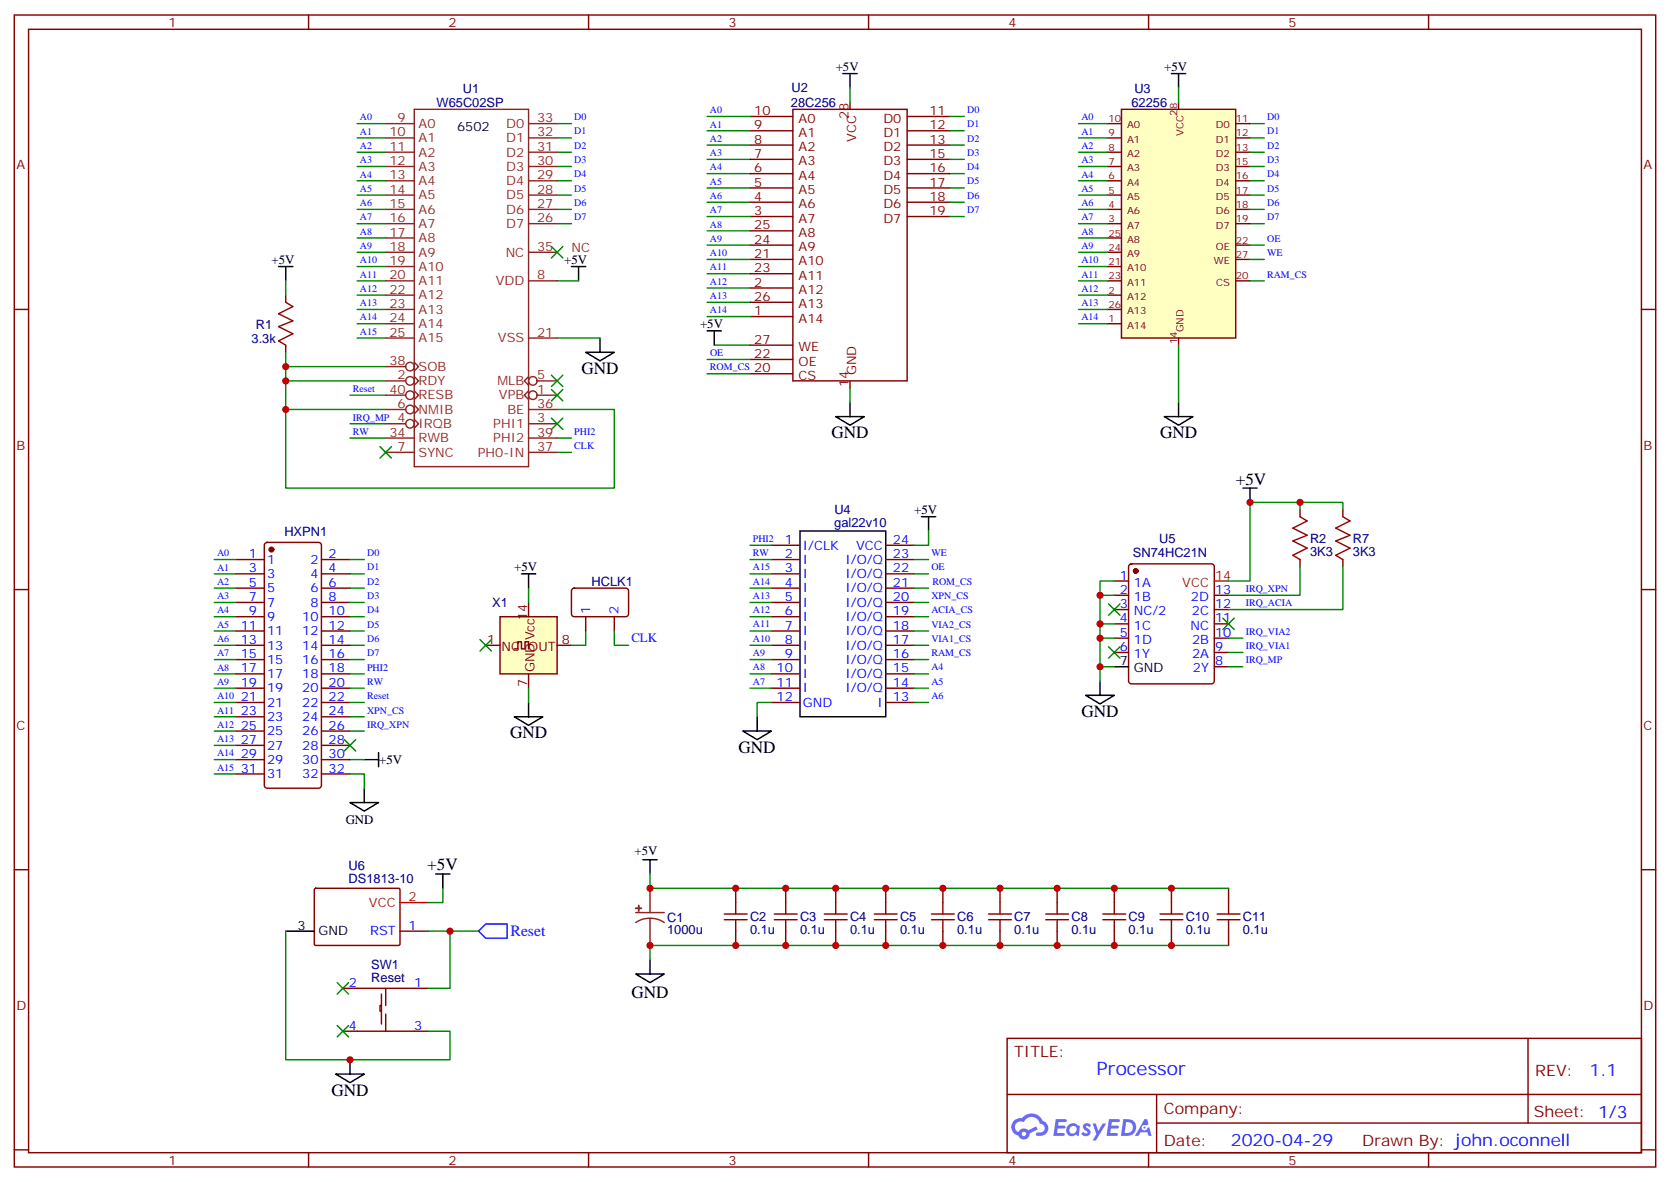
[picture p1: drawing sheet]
<svg xmlns="http://www.w3.org/2000/svg" width="412mm" height="292mm" viewBox="0 0 412 292" stroke-linecap="round" stroke-linejoin="round" font-family="sans-serif">
<g fill="none" stroke="#870000" stroke-width=".35">
<path d="M3.5 3.7h405.4v284.3h-405.4zM7.1 7.2h398.2v277.3h-398.2zM76.2 3.7v3.5M145.3 3.7v3.5M214.5 3.7v3.5M283.6 3.7v3.5M352.8 3.7v3.5M3.5 76.4h3.6M405.3 76.4h3.6M3.5 145.5h3.6M405.3 145.5h3.6M3.5 214.7h3.6"/>
<path d="M405.3 214.7h3.6M248.7 256.3h156.6v28.2h-156.6zM377.3 256.3v20.9M248.7 270.1h156.5M285.6 277.2h119.6M285.6 270.1v14.2M3.5 283.8h3.6M76.2 284.5v3.5M145.3 284.5v3.5M214.5 284.5v3.5M283.6 284.5v3.5M352.8 284.5v3.5"/>
<path d="M405.3 283.8h3.6"/>
</g>
<g fill="#5487ff">
<path d="M267.7 277.5a1.22 1.22 0 0 1 1.7 .2l-.4 .6a.47 .47 0 0 0-.3-.4 .47 .47 0 0 0-.5 .2v.1a1.3 1.3 0 0 1 1 1.7 1.39 1.39 0 0 1-2.2 0l.5-.6 .7 .5a.29 .29 0 0 0 .3-.3 .29 .29 0 0 0-.2-.3 1.04 1.04 0 0 1-.6-1.7z"/>
<path d="M260.7 276.2h2.4a.37 .37 0 0 1 .3 .4 .37 .37 0 0 1-.3 .4h-1.7l-.1 .8h1.5l.3 .4-.3 .4h-1.6l-.2 1.1 1.6-.1a.36 .36 0 0 1 .3 .4 .36 .36 0 0 1-.3 .4h-2.5z"/>
<path d="M273.8 276.2h2.4a.37 .37 0 0 1 .4 .4 .37 .37 0 0 1-.4 .4h-1.6l-.2 .8h1.6l.3 .4-.4 .4-1.6-.1-.1 1.1h1.5a.36 .36 0 0 1 .4 .4 .36 .36 0 0 1-.4 .4h-2.4z"/>
<path d="M282.6 276.2h.7l.3 1.3-.6 .3a.69 .69 0 0 0-1 .3 .69 .69 0 0 0 .4 .9 .69 .69 0 0 0 .9-.6l.5-.2 .6 2.2h-.8l-.2-.9h-1.8l-.5 .9h-.8z"/>
<path d="M269.8 277.3h.8l.6 1.8 1.1-1.8h.9l-2.6 4.2h-.8l.9-1.5z"/>
<path d="M277.4 276.2l-.6 4.2h1.3a2.11 2.11 0 0 0 2.5-2.1 2.11 2.11 0 0 0-2.5-2.1zM278.1 277a1.39 1.39 0 0 1 1.7 1.4 1.39 1.39 0 0 1-1.8 1.2h-.3z"/>
<path d="M263.7 277.8a1.47 1.47 0 0 0-.1 2.1 1.47 1.47 0 0 0 2.1 .1l.7 .4 .3-2.3-.2-.3h-.4a1.49 1.49 0 0 0-2.4 0zM264.4 278.2a.92 .92 0 0 1 1.5 .5 .92 .92 0 0 1-1.3 1.1 .9 .9 0 0 1-.2-1.6z"/>
<path d="M250.4 276.6a2.18 2.18 0 0 0 1.1 3.7 1.44 1.44 0 0 0 1.6 .9 1.44 1.44 0 0 0 1.2-1.4l2-1.1-.5-.7-1.9 1a1.47 1.47 0 0 0-2.4 .4 1.39 1.39 0 0 1-.7-1.9 1.39 1.39 0 0 1 2-.5 2.12 2.12 0 0 1 2.2-1.3 2.12 2.12 0 0 1 1.9 1.7 1.07 1.07 0 0 1 1.1 1 1.07 1.07 0 0 1-1 1.1h-.7a.43 .43 0 0 0-.5 .4 .43 .43 0 0 0 .4 .5 1.98 1.98 0 0 0 2.5-1.2 1.98 1.98 0 0 0-1.2-2.6 2.98 2.98 0 0 0-5.1-.6l-1.1 .1zM252.3 279.9a.55 .55 0 0 1 1.1 0 .55 .55 0 0 1-1.1 0z"/>
<circle cx="282.6" cy="278.3" r=".26"/>
</g>
<g fill="none" stroke="#a10000" stroke-width=".35">
<path d="M321 127.5l1.8 1.1-3.5 1.8 3.5 1.7-3.5 1.4 3.5 1.8-3.5 1.8 1.7 1M178.9 227h5.6M178.9 225.6h5.6M181.7 222.8v2.8M181.7 227v2.8M191.2 227h5.6M191.2 225.6h5.6M194 222.8v2.8M194 227v2.8M203.6 227h5.6M203.6 225.6h5.6M206.4 222.8v2.8"/>
<path d="M206.4 227v2.8M215.9 227h5.6M215.9 225.6h5.6M218.7 222.8v2.8M218.7 227v2.8M230 227h5.7M230 225.6h5.7M232.8 222.8v2.8M232.8 227v2.8M244.1 227h5.7M244.1 225.6h5.7M246.9 222.8v2.8"/>
<path d="M246.9 227v2.8M258.2 227h5.7M258.2 225.6h5.7M261.1 222.8v2.8M261.1 227v2.8M272.3 227h5.7M272.3 225.6h5.7M275.2 222.8v2.8M275.2 227v2.8M286.5 227h5.6M286.5 225.6h5.6M289.3 222.8v2.8"/>
<path d="M289.3 227v2.8M300.6 227h5.6M300.6 225.6h5.6M303.4 222.8v2.8M303.4 227v2.8"/>
</g>
<g fill="none" stroke="#870000" stroke-width=".35">
<path d="M190.5 134.6h7.1M190.5 138.1h7.1M218.7 134.6h7.1M218.7 138.1h7.1M321 125.8v1.7M321 138.1v1.8M141.3 145.4l.5-.2h12.7a.71 .71 0 0 1 .7 .7v5.6a.76 .76 0 0 1-.7 .7h-12.7a.76 .76 0 0 1-.7-.7v-5.6zM144.6 152.2v3.6M151.7 152.2v3.6M190.5 141.6h7.1M190.5 145.2h7.1M190.5 148.7h7.1"/>
<path d="M190.5 152.2h7.1M190.5 155.8h7.1M190.5 159.3h7.1M218.7 141.6h7.1M218.7 145.2h7.1M218.7 148.7h7.1M218.7 152.2h7.1M218.7 155.8h7.1M218.7 159.3h7.1M190.5 162.8h7.1M190.5 166.3h7.1M190.5 169.9h7.1"/>
<path d="M190.5 173.4h7.1M218.7 162.8h7.1M218.7 166.3h7.1M218.7 169.9h7.1M218.7 173.4h7.1M181.7 219.3v3.5M194 219.3v3.5M206.4 219.3v3.5M218.7 219.3v3.5M232.8 219.3v3.5M246.9 219.3v3.5M261.1 219.3v3.5"/>
<path d="M275.2 219.3v3.5M289.3 219.3v3.5M303.4 219.3v3.5M181.7 229.8v3.6M194 229.8v3.6M206.4 229.8v3.6M218.7 229.8v3.6M232.8 229.8v3.6M246.9 229.8v3.6M261.1 229.8v3.6M275.2 229.8v3.6M289.3 229.8v3.6"/>
<path d="M303.4 229.8v3.6"/>
</g>
<g fill="#8c2424" stroke="#8c2424" stroke-width=".35">
<path d="M157 224.2h1.4z"/>
<path d="M157.7 223.5v1.4z"/>
</g>
<path d="M160.5 219.3v5.9M157 225.2h7M160.5 226.7l1.9 .2 1.6 .8M160.5 226.7l-1.8 .2-1.7 .8M160.5 226.7v6.7" fill="none" stroke="#8c2424" stroke-width=".35"/>
<path d="M197.6 131.1h21.1v45.8h-21.1z" fill="none" stroke="#000" stroke-width=".35"/>
<path d="M123.5 152.2h14.1v14.1h-14.1z" fill="#ffffc2" stroke="#850000" stroke-width=".35"/>
<path d="M119.9 159.3h3.6M130.5 148.7v3.5M137.6 159.3h3.5M127 160.2h.9v-1.8h.9v1.8h.8v-1.8h.9v1.8M130.5 166.3v3.6" fill="none" stroke="#850000" stroke-width=".35"/>
<path d="M70.6 74.6l1.7 1.1-3.5 1.7 3.5 1.8-3.5 1.4 3.5 1.8-3.5 1.7 1.8 1.1" fill="none" stroke="#a10000" stroke-width=".35"/>
<path d="M70.6 72.8v1.8M70.6 85.2v1.8" fill="none" stroke="#870000" stroke-width=".35"/>
<path d="M276.9 27h28.3v56.4h-28.3z" fill="#ffffc2" stroke="#850000" stroke-width=".35"/>
<g fill="none" stroke="#850000" stroke-width=".35">
<path d="M185.2 39.3h10.6M185.2 35.8h10.6M185.2 32.3h10.6M185.2 28.8h10.6M195.8 27h28.2v67h-28.2zM209.9 25.2v1.8M224 39.3h10.6M224 35.8h10.6M224 32.3h10.6M224 28.8h10.6M273.4 37.6h3.5M273.4 34h3.5"/>
<path d="M273.4 30.5h3.5M291 25.2v1.8M305.2 37.6h3.5M305.2 34h3.5M305.2 30.5h3.5M185.2 53.4h10.6M185.2 49.9h10.6M185.2 46.4h10.6M185.2 42.9h10.6M185.2 57h10.6M224 53.4h10.6M224 49.9h10.6"/>
<path d="M224 46.4h10.6M224 42.9h10.6M273.4 55.2h3.5M273.4 51.7h3.5M273.4 48.2h3.5M273.4 44.6h3.5M273.4 41.1h3.5M273.4 58.7h3.5M305.2 55.2h3.5M305.2 51.7h3.5M305.2 48.2h3.5M305.2 44.6h3.5"/>
<path d="M305.2 41.1h3.5M185.2 60.5h10.6M185.2 64h10.6M185.2 78.1h10.6M185.2 71.1h10.6M185.2 67.6h10.6M185.2 74.6h10.6M273.4 79.9h3.5M273.4 72.8h3.5M273.4 69.3h3.5M273.4 65.8h3.5M273.4 62.3h3.5"/>
<path d="M273.4 76.4h3.5M305.2 69.3h3.5M305.2 60.5h3.5M305.2 64h3.5M185.2 92.3h10.6M185.2 88.7h10.6M185.2 85.2h10.6M209.9 94v1.8M291 83.4v1.8"/>
</g>
<g fill="none" stroke="#8c2424" stroke-width=".35">
<path d="M95.2 30.5h7.1M95.2 34h7.1M95.2 37.6h7.1M102.3 27h28.2v88.2h-28.2zM130.5 30.5h7.1M130.5 34h7.1M130.5 37.6h7.1M95.2 41.1h7.1M95.2 44.6h7.1M95.2 48.2h7.1M95.2 51.7h7.1M95.2 55.2h7.1"/>
<path d="M95.2 58.7h7.1M130.5 41.1h7.1M130.5 44.6h7.1M130.5 48.2h7.1M130.5 51.7h7.1M130.5 55.2h7.1M95.2 62.3h7.1M95.2 65.8h7.1M95.2 69.3h7.1M95.2 72.8h7.1M95.2 76.4h7.1M95.2 79.9h7.1"/>
<path d="M130.5 62.3h7.1M130.5 69.3h7.1M95.2 83.4h7.1M95.2 94h5M95.2 90.5h5M95.2 97.5h5M102.3 93l1.1 1-1.1 1.1M102.3 89.4l1.1 1.1-1.1 1M102.3 96.5l1.1 1-1.1 1.1M130.5 93l-1 1 1 1.1M130.5 96.5l-1 1 1 1.1M130.5 83.4h7.1"/>
<path d="M132.6 94h5M132.6 97.5h5M95.2 101.1h5M95.2 104.6h5M95.2 111.7h7.1M95.2 108.1h7.1M102.3 100l1.1 1.1-1.1 1M102.3 103.5l1.1 1.1-1.1 1.1M130.5 101.1h7.1M130.5 104.6h7.1M130.5 111.7h7.1M130.5 108.1h7.1"/>
<circle cx="101.2" cy="97.5" r="1.06"/>
<circle cx="101.2" cy="94" r="1.06"/>
<circle cx="101.2" cy="90.5" r="1.06"/>
<circle cx="131.6" cy="97.5" r="1.06"/>
<circle cx="131.6" cy="94" r="1.06"/>
<circle cx="101.2" cy="104.6" r="1.06"/>
<circle cx="101.2" cy="101.1" r="1.06"/>
</g>
<g fill="none" stroke="#870000" stroke-width=".35">
<path d="M58.2 138.1h7.1M65.5 134.1l.5-.2h12.7a.71 .71 0 0 1 .7 .7v59.3a.76 .76 0 0 1-.7 .7h-12.7a.76 .76 0 0 1-.7-.7v-59.3zM79.4 138.1h7M278.9 139.4l.5-.2h19.8a.71 .71 0 0 1 .7 .7v28.2a.76 .76 0 0 1-.7 .7h-19.8a.76 .76 0 0 1-.7-.7v-28.2zM331.6 125.8v1.7M331.6 138.1v1.8M58.2 141.6h7.1M58.2 145.2h7.1M58.2 148.7h7.1M58.2 152.2h7.1M58.2 155.8h7.1M58.2 159.3h7.1"/>
<path d="M79.4 141.6h7M79.4 145.2h7M79.4 148.7h7M79.4 152.2h7M79.4 155.8h7M79.4 159.3h7M275.2 143.4h3.5M275.2 146.9h3.5M275.2 150.5h3.5M275.2 154h3.5M275.2 157.5h3.5M299.9 146.9h3.5"/>
<path d="M299.9 150.5h3.5M299.9 154h3.5M299.9 157.5h3.5M58.2 162.8h7.1M58.2 166.3h7.1M58.2 169.9h7.1M58.2 173.4h7.1M58.2 176.9h7.1M79.4 162.8h7M79.4 166.3h7M79.4 169.9h7M79.4 173.4h7"/>
<path d="M79.4 176.9h7M275.2 161h3.5M299.9 161h3.5M299.9 164.6h3.5M58.2 180.4h7.1M58.2 184h7.1M58.2 187.5h7.1M58.2 191h7.1M79.4 180.4h7M79.4 184h7M79.4 187.5h7M79.4 191h7"/>
<path d="M77.7 219.4l.3-.1h20.6l.2 .3-.1 13.6-.3 .2-20.6-.1-.2-.3zM98.8 229.8h7M84.7 243.9h21.1M84.7 254.5h21.1M94.2 248.2h-.4v1.4h.4M94.2 245.4v7.4M95.2 243.9v4.3M95.2 250.3v4.2"/>
</g>
<g fill="#870000" stroke="#870000" stroke-width=".35">
<circle cx="67" cy="135.6" r=".53"/>
<circle cx="280.5" cy="140.9" r=".53"/>
</g>
<g fill="none" stroke="#000" stroke-width=".35">
<path d="M208.1 18.2h3.6M209.9 18.2v3.5M289.3 18.2h3.5M291 18.2v3.5M68.8 65.8h3.5M70.6 65.8v3.5M141.1 65.8h3.5M142.9 65.8v3.5M144.6 87h7.1l-3.5 2.1zM148.2 83.4v3.6M174.6 81.7h3.6M176.4 81.7v3.5"/>
<path d="M209.9 99.3v3.5M291 99.3v3.5M206.4 102.8h7l-3.5 2.2zM287.5 102.8h7.1l-3.6 2.2zM227.5 127.5h3.6M229.3 127.5v3.6M306.9 120.5h3.5M308.7 120.5v3.5M128.8 141.6h3.5M130.5 141.6v3.6M127 176.9h7.1l-3.6 2.1zM130.5 173.4v3.5"/>
<path d="M187 176.9v3.5M268.1 171.6h7.1l-3.6 2.1zM271.6 168.1v3.5M275.2 164.6h3.5M86.4 198.1h7.1l-3.5 2.1zM90 194.6v3.5M90 187.5h3.5M93.5 185.7v3.6M183.4 180.4h7.1l-3.5 2.2zM107.6 215.7h3.5M109.4 215.7v3.6M158.7 212.2h3.6"/>
<path d="M160.5 212.2v3.5M70.6 229.8h7M160.5 236.9v3.5M157 240.4h7l-3.5 2.1zM82.9 265.1h7.1l-3.6 2.1zM86.4 261.6v3.5"/>
</g>
<path d="M299.9 143.4h3.5M98.8 222.8h7" fill="none" stroke="#f00" stroke-width=".35"/>
<path d="M331.6 127.5l1.8 1.1-3.6 1.8 3.6 1.7-3.6 1.4 3.6 1.8-3.6 1.8 1.8 1" fill="none" stroke="#a10000" stroke-width=".35"/>
<path d="M118.2 229.8l1.7-1.7h5.3v3.5h-5.3z" fill="none" stroke="#00f" stroke-width=".35"/>
<g fill="none" stroke="#008700" stroke-width=".35">
<path d="M88.2 30.5h7M88.2 34h7M88.2 37.6h7M137.6 30.5h3.5M137.6 34h3.5M137.6 37.6h3.5M174.6 39.3h10.6M174.6 35.8h10.6M174.6 32.3h10.6M174.6 28.8h10.6M209.9 21.7v3.5M234.6 39.3h3.5"/>
<path d="M234.6 35.8h3.5M234.6 32.3h3.5M234.6 28.8h3.5M266.3 30.5h7.1M266.3 34h7.1M266.3 37.6h7.1M291 21.7v3.5M308.7 30.5h3.5M308.7 34h3.5M308.7 37.6h3.5M88.2 41.1h7M88.2 44.6h7"/>
<path d="M88.2 48.2h7M88.2 51.7h7M88.2 55.2h7M88.2 58.7h7M137.6 41.1h3.5M137.6 44.6h3.5M137.6 48.2h3.5M137.6 51.7h3.5M137.6 55.2h3.5M174.6 53.4h10.6M174.6 49.9h10.6M174.6 46.4h10.6"/>
<path d="M174.6 42.9h10.6M174.6 57h10.6M234.6 53.4h3.5M234.6 49.9h3.5M234.6 46.4h3.5M234.6 42.9h3.5M266.3 41.1h7.1M266.3 44.6h7.1M266.3 48.2h7.1M266.3 51.7h7.1M266.3 55.2h7.1M266.3 58.7h7.1"/>
<path d="M308.7 41.1h3.5M308.7 44.6h3.5M308.7 48.2h3.5M308.7 51.7h3.5M308.7 55.2h3.5M70.6 69.3v3.5M88.2 69.3h7M88.2 79.9h7M88.2 76.4h7M88.2 72.8h7M88.2 65.8h7M88.2 62.3h7"/>
<path d="M137.6 69.3h5.3M174.6 64h10.6M174.6 60.5h10.6M174.6 78.1h10.6M174.6 74.6h10.6M174.6 71.1h10.6M174.6 67.6h10.6M266.3 69.3h7.1M266.3 79.9h7.1M266.3 76.4h7.1M266.3 72.8h7.1M266.3 65.8h7.1"/>
<path d="M266.3 62.3h7.1M308.7 69.3h3.5M308.7 64h3.5M308.7 60.5h3.5M70.6 94v7.1h24.6M70.6 87v7h24.6M70.6 90.5h24.6M86.4 97.5h8.8M88.2 83.4h7M137.6 83.4h10.6M174.6 92.3h10.6M174.6 88.7h10.6"/>
<path d="M176.4 85.2h8.8M209.9 95.8v3.5M291 85.2v14.1M70.6 101.1v19.4h81.1v-19.4h-14.1M86.4 108.1h8.8M86.4 104.6h8.8M137.6 111.7h3.5M137.6 108.1h3.5M52.9 138.1h5.3M86.4 138.1h3.6M185.2 138.1h5.3M185.2 134.6h5.3"/>
<path d="M225.8 138.1h3.5M229.3 131.1v3.5h-3.5M321 125.8v-1.8h-12.3v19.4h-5.3M321 139.9v7h-17.6M321 124h10.6v1.8M331.6 139.9v10.6h-28.2M52.9 148.7h5.3M52.9 152.2h5.3M52.9 159.3h5.3M52.9 155.8h5.3M52.9 145.2h5.3M52.9 141.6h5.3"/>
<path d="M86.4 148.7h3.6M86.4 152.2h3.6M86.4 159.3h3.6M86.4 155.8h3.6M86.4 145.2h3.6M86.4 141.6h3.6M130.5 145.2v3.5M144.6 155.8v3.5h-3.5M151.7 155.8v3.5h3.5M185.2 148.7h5.3M185.2 152.2h5.3M185.2 159.3h5.3"/>
<path d="M185.2 155.8h5.3M185.2 145.2h5.3M185.2 141.6h5.3M225.8 148.7h3.5M225.8 152.2h3.5M225.8 159.3h3.5M225.8 155.8h3.5M225.8 145.2h3.5M225.8 141.6h3.5M275.2 157.5h-3.6v7.1M275.2 154h-3.6v3.5M275.2 146.9h-3.6v7.1"/>
<path d="M275.2 143.4h-3.6v3.5M303.4 157.5h3.5M52.9 173.4h5.3M52.9 169.9h5.3M52.9 166.3h5.3M52.9 162.8h5.3M52.9 176.9h5.3M86.4 173.4h3.6M86.4 169.9h3.6M86.4 166.3h3.6M86.4 162.8h3.6M86.4 176.9h3.6"/>
<path d="M130.5 169.9v3.5M185.2 169.9h5.3M185.2 166.3h5.3M185.2 162.8h5.3M190.5 173.4h-3.5v3.5M225.8 173.4h3.5M225.8 169.9h3.5M225.8 166.3h3.5M225.8 162.8h3.5M275.2 164.6h-3.6v3.5M303.4 161h3.5M303.4 164.6h3.5"/>
<path d="M52.9 180.4h5.3M52.9 184h5.3M52.9 187.5h5.3M52.9 191h5.3M86.4 191h3.6v3.6M86.4 180.4h3.6M86.4 187.5h3.6M109.4 219.3v3.5h-3.6M160.5 215.7v3.6h142.9M70.6 229.8v31.8h40.5v-7.1h-5.3M105.8 229.8h12.4M111.1 229.8v14.1h-5.3"/>
<path d="M303.4 233.4h-142.9v3.5"/>
</g>
<g fill="#c00">
<circle cx="271.6" cy="154" r=".88"/>
<circle cx="261.1" cy="219.3" r=".88"/>
<circle cx="111.1" cy="229.8" r=".88"/>
<circle cx="271.6" cy="146.9" r=".88"/>
<circle cx="271.6" cy="157.5" r=".88"/>
<circle cx="70.6" cy="90.5" r=".88"/>
<circle cx="70.6" cy="94" r=".88"/>
<circle cx="160.5" cy="219.3" r=".88"/>
<circle cx="181.7" cy="219.3" r=".88"/>
<circle cx="194" cy="219.3" r=".88"/>
<circle cx="206.4" cy="219.3" r=".88"/>
<circle cx="218.7" cy="219.3" r=".88"/>
<circle cx="232.8" cy="219.3" r=".88"/>
<circle cx="246.9" cy="219.3" r=".88"/>
<circle cx="275.2" cy="219.3" r=".88"/>
<circle cx="289.3" cy="219.3" r=".88"/>
<circle cx="160.5" cy="233.4" r=".88"/>
<circle cx="181.7" cy="233.4" r=".88"/>
<circle cx="194" cy="233.4" r=".88"/>
<circle cx="206.4" cy="233.4" r=".88"/>
<circle cx="218.7" cy="233.4" r=".88"/>
<circle cx="232.8" cy="233.4" r=".88"/>
<circle cx="246.9" cy="233.4" r=".88"/>
<circle cx="261.1" cy="233.4" r=".88"/>
<circle cx="275.2" cy="233.4" r=".88"/>
<circle cx="289.3" cy="233.4" r=".88"/>
<circle cx="70.6" cy="101.1" r=".88"/>
<circle cx="271.6" cy="164.6" r=".88"/>
<circle cx="308.7" cy="124" r=".88"/>
<circle cx="86.4" cy="261.6" r=".88"/>
<circle cx="321" cy="124" r=".88"/>
</g>
<g fill="#c00" stroke="#008700" stroke-width=".35">
<path d="M118.5 157.9l2.9 2.8zM121.4 157.9l-2.9 2.8z"/>
<path d="M136.2 103.2l2.8 2.8zM139 103.2l-2.8 2.8z"/>
<path d="M136.2 96.1l2.8 2.9zM139 96.1l-2.8 2.9z"/>
<path d="M136.2 92.6l2.8 2.8zM139 92.6l-2.8 2.8z"/>
<path d="M93.8 110.2l2.9 2.9zM96.7 110.2l-2.9 2.9z"/>
<path d="M136.2 60.9l2.8 2.8zM139 60.9l-2.8 2.8z"/>
<path d="M85 182.6l2.8 2.8zM87.8 182.6l-2.8 2.8z"/>
<path d="M273.8 149l2.8 2.9zM276.6 149l-2.8 2.9z"/>
<path d="M302 152.6l2.8 2.8zM304.8 152.6l-2.8 2.8z"/>
<path d="M273.8 159.6l2.8 2.9zM276.6 159.6l-2.8 2.9z"/>
<path d="M83.3 242.5l2.8 2.9zM86.1 242.5l-2.8 2.9z"/>
<path d="M83.3 253.1l2.8 2.8zM86.1 253.1l-2.8 2.8z"/>
</g>
<text font-size="4.6" fill="#00f" x="270.8" y="265.3">Processor</text>
<g font-size="4.2">
<text x="143.6" y="92.3">GND</text>
<text x="205.3" y="108.1">GND</text>
<text x="286.5" y="108.1">GND</text>
<text x="305.2" y="119.8">+5V</text>
<text x="267.1" y="176.9">GND</text>
<text x="125.9" y="182.2">GND</text>
<text x="182.4" y="185.7">GND</text>
<text x="105.5" y="214.7">+5V</text>
<text x="155.9" y="246.4">GND</text>
<text x="81.8" y="270.4">GND</text>
</g>
<g font-size="4.2" fill="#00f">
<text x="392.5" y="265.6">1.1</text>
<text x="304" y="282.9">2020-04-29</text>
</g>
<text font-size="3.9" fill="#00f" x="126.1" y="231.1">Reset</text>
<g font-size="3.9" fill="#800">
<text x="250.5" y="260.9">TITLE:</text>
<text x="379.1" y="265.6">REV:</text>
<text x="287.4" y="275.1">Company:</text>
<text x="378.7" y="275.7">Sheet: 1/3</text>
<text x="287.4" y="282.8">Date:</text>
<text x="336.4" y="282.8">Drawn By: john.oconnell</text>
</g>
<g font-size="3.2" fill="#800">
<text x="41.6" y="6.7">1</text>
<text x="110.8" y="6.7">2</text>
<text x="179.9" y="6.7">3</text>
<text x="249.1" y="6.7">4</text>
<text x="318.2" y="6.7">5</text>
<text x="4.1" y="41.8">A</text>
<text x="405.9" y="41.8">A</text>
<text x="4.1" y="110.9">B</text>
<text x="405.9" y="110.9">B</text>
<text x="4.1" y="180.1">C</text>
<text x="405.9" y="180.1">C</text>
<text x="4.1" y="249.2">D</text>
<text x="405.9" y="249.2">D</text>
<text x="41.6" y="287.5">1</text>
<text x="110.8" y="287.5">2</text>
<text x="179.9" y="287.5">3</text>
<text x="249.1" y="287.5">4</text>
<text x="318.2" y="287.5">5</text>
</g>
<g font-size="3.2">
<text x="206.4" y="17.5">+5V</text>
<text x="287.5" y="17.5">+5V</text>
<text x="112.9" y="32.3">6502</text>
<text x="67" y="65.1">+5V</text>
<text x="139.3" y="65.1">+5V</text>
<text x="172.9" y="81">+5V</text>
<text x="225.8" y="126.8">+5V</text>
<text x="127" y="140.9">+5V</text>
<text x="276.5" y="164.2">7</text>
<text x="280" y="166">GND</text>
<text x="93.7" y="188.5">+5V</text>
<text x="85.4" y="203.4">GND</text>
<text x="156.7" y="211.1">+5V</text>
<text x="73.5" y="229.5">3</text>
<text x="78.7" y="230.9">GND</text>
</g>
<g font-size="3.2" fill="#000080">
<text x="114.3" y="23">U1</text>
<text x="195.5" y="22.8">U2</text>
<text x="280.1" y="22.8">U3</text>
<text x="107.8" y="26.4">W65C02SP</text>
<text x="195.3" y="26.3">28C256</text>
<text x="279.4" y="26.4">62256</text>
<text x="63.2" y="81.1">R1</text>
<text x="62.1" y="84.6">3.3k</text>
<text x="206" y="130">gal22v10</text>
<text x="206" y="126.8">U4</text>
<text x="70.2" y="132.2">HXPN1</text>
<text x="279.8" y="137.5">SN74HC21N</text>
<text x="286.3" y="133.9">U5</text>
<text x="323.5" y="137.1">3K3</text>
<text x="323.5" y="133.9">R2</text>
<text x="334.1" y="137.1">3K3</text>
<text x="334.1" y="133.9">R7</text>
<text x="121.5" y="149.8">X1</text>
<text x="146.1" y="144.5">HCLK1</text>
<text x="86.1" y="214.8">U6</text>
<text x="86.1" y="218">DS1813-10</text>
<text x="164.7" y="227.5">C1</text>
<text x="185.2" y="227.4">C2</text>
<text x="197.6" y="227.4">C3</text>
<text x="209.9" y="227.4">C4</text>
<text x="222.2" y="227.4">C5</text>
<text x="236.4" y="227.4">C6</text>
<text x="250.5" y="227.4">C7</text>
<text x="264.6" y="227.4">C8</text>
<text x="278.7" y="227.4">C9</text>
<text x="292.8" y="227.4">C10</text>
<text x="306.9" y="227.4">C11</text>
<text x="164.7" y="230.6">1000u</text>
<text x="185.2" y="230.5">0.1u</text>
<text x="197.6" y="230.5">0.1u</text>
<text x="209.9" y="230.5">0.1u</text>
<text x="222.2" y="230.5">0.1u</text>
<text x="236.4" y="230.5">0.1u</text>
<text x="250.5" y="230.5">0.1u</text>
<text x="264.6" y="230.5">0.1u</text>
<text x="278.7" y="230.5">0.1u</text>
<text x="292.8" y="230.5">0.1u</text>
<text x="306.9" y="230.5">0.1u</text>
<text x="91.7" y="239.2">SW1</text>
<text x="91.7" y="242.4">Reset</text>
</g>
<g font-size="3.2" fill="#840000">
<text x="186.3" y="28.4">10</text>
<text x="209.5" y="29.4" transform="rotate(-90 209.5 29.4)">28</text>
<text x="229.5" y="28.4">11</text>
<text x="186.3" y="35.5">8</text>
<text x="186.3" y="31.9">9</text>
<text x="197.2" y="33.8">A1</text>
<text x="197.2" y="30.3">A0</text>
<text x="211.4" y="35" transform="rotate(-90 211.4 35)">VCC</text>
<text x="218.1" y="30.3">D0</text>
<text x="218.1" y="33.8">D1</text>
<text x="229.5" y="31.9">12</text>
<text x="229.5" y="35.5">13</text>
<text x="186.3" y="39">7</text>
<text x="197.2" y="40.8">A3</text>
<text x="197.2" y="37.3">A2</text>
<text x="218.1" y="37.3">D2</text>
<text x="218.1" y="40.8">D3</text>
<text x="229.5" y="39">15</text>
<text x="186.3" y="46">5</text>
<text x="186.3" y="42.5">6</text>
<text x="197.2" y="47.9">A5</text>
<text x="197.2" y="44.4">A4</text>
<text x="218.1" y="44.4">D4</text>
<text x="218.1" y="47.9">D5</text>
<text x="229.5" y="42.5">16</text>
<text x="229.5" y="46">17</text>
<text x="186.3" y="53.1">3</text>
<text x="186.3" y="49.6">4</text>
<text x="197.2" y="51.4">A6</text>
<text x="218.1" y="51.4">D6</text>
<text x="229.5" y="49.6">18</text>
<text x="229.5" y="53.1">19</text>
<text x="186.3" y="56.6">25</text>
<text x="197.2" y="54.9">A7</text>
<text x="197.2" y="58.5">A8</text>
<text x="218.1" y="54.9">D7</text>
<text x="186.3" y="63.7">21</text>
<text x="186.3" y="60.1">24</text>
<text x="197.2" y="65.5">A10</text>
<text x="197.2" y="62">A9</text>
<text x="186.3" y="70.7">2</text>
<text x="186.3" y="67.2">23</text>
<text x="197.2" y="69.1">A11</text>
<text x="186.3" y="77.8">1</text>
<text x="186.3" y="74.3">26</text>
<text x="197.2" y="72.6">A12</text>
<text x="197.2" y="76.1">A13</text>
<text x="197.2" y="79.6">A14</text>
<text x="186.3" y="88.4">22</text>
<text x="186.3" y="84.8">27</text>
<text x="197.2" y="86.7">WE</text>
<text x="186.3" y="91.9">20</text>
<text x="197.2" y="93.8">CS</text>
<text x="197.2" y="90.2">OE</text>
<text x="209.5" y="95.6" transform="rotate(-90 209.5 95.6)">14</text>
<text x="211.4" y="92.6" transform="rotate(-90 211.4 92.6)">GND</text>
<text x="130.2" y="153.1" transform="rotate(-90 130.2 153.1)">14</text>
<text x="120.3" y="158.9">1</text>
<text x="123.8" y="160.8">NC OUT</text>
<text x="138.7" y="158.9">8</text>
<text x="132" y="166" transform="rotate(-90 132 166)">GND Vcc</text>
<text x="130.2" y="169.5" transform="rotate(-90 130.2 169.5)">7</text>
</g>
<g font-size="3.2" fill="#8d2323">
<text x="96.2" y="33.7">10</text>
<text x="98.2" y="30.2">9</text>
<text x="103.4" y="31.6">A0</text>
<text x="103.4" y="35.1">A1</text>
<text x="125" y="31.6">D0</text>
<text x="125" y="35.1">D1</text>
<text x="132.6" y="30.2">33</text>
<text x="132.6" y="33.7">32</text>
<text x="96.2" y="37.2">11</text>
<text x="96.2" y="40.7">12</text>
<text x="103.4" y="38.6">A2</text>
<text x="125" y="38.6">D2</text>
<text x="132.6" y="37.2">31</text>
<text x="132.6" y="40.7">30</text>
<text x="96.2" y="44.3">13</text>
<text x="96.2" y="47.8">14</text>
<text x="103.4" y="42.2">A3</text>
<text x="103.4" y="45.7">A4</text>
<text x="125" y="42.2">D3</text>
<text x="125" y="45.7">D4</text>
<text x="132.6" y="44.3">29</text>
<text x="132.6" y="47.8">28</text>
<text x="96.2" y="51.3">15</text>
<text x="103.4" y="49.2">A5</text>
<text x="103.4" y="52.7">A6</text>
<text x="125" y="49.2">D5</text>
<text x="125" y="52.7">D6</text>
<text x="132.6" y="51.3">27</text>
<text x="96.2" y="54.9">16</text>
<text x="96.2" y="58.4">17</text>
<text x="103.4" y="56.3">A7</text>
<text x="103.4" y="59.8">A8</text>
<text x="125" y="56.3">D7</text>
<text x="132.6" y="54.9">26</text>
<text x="96.2" y="61.9">18</text>
<text x="96.2" y="65.4">19</text>
<text x="103.4" y="63.3">A9</text>
<text x="124.9" y="63.3">NC</text>
<text x="132.6" y="61.9">35</text>
<text x="141.1" y="62.3">NC</text>
<text x="96.2" y="69">20</text>
<text x="103.4" y="66.9">A10</text>
<text x="103.4" y="70.4">A11</text>
<text x="122.4" y="70.4">VDD</text>
<text x="132.6" y="69">8</text>
<text x="96.2" y="72.5">22</text>
<text x="96.2" y="76">23</text>
<text x="103.4" y="73.9">A12</text>
<text x="103.4" y="77.4">A13</text>
<text x="96.2" y="79.6">24</text>
<text x="96.2" y="83.1">25</text>
<text x="103.4" y="81">A14</text>
<text x="132.6" y="83.1">21</text>
<text x="103.4" y="84.5">A15</text>
<text x="123" y="84.5">VSS</text>
<text x="96.2" y="90.1">38</text>
<text x="98.2" y="93.7">2</text>
<text x="103.4" y="95.1">RDY</text>
<text x="103.4" y="91.5">SOB</text>
<text x="122.9" y="95.1">MLB</text>
<text x="132.6" y="93.7">5</text>
<text x="96.2" y="97.2">40</text>
<text x="98.2" y="100.7">6</text>
<text x="103.4" y="98.6">RESB</text>
<text x="123.2" y="98.6">VPB</text>
<text x="132.6" y="100.7">36</text>
<text x="132.6" y="97.2">1</text>
<text x="96.2" y="107.8">34</text>
<text x="98.2" y="104.2">4</text>
<text x="103.4" y="102.1">NMIB</text>
<text x="103.4" y="105.7">IRQB</text>
<text x="121.8" y="105.7">PHI1</text>
<text x="125.3" y="102.1">BE</text>
<text x="132.6" y="104.2">3</text>
<text x="132.6" y="107.8">39</text>
<text x="98.2" y="111.3">7</text>
<text x="103.4" y="112.7">SYNC</text>
<text x="103.4" y="109.2">RWB</text>
<text x="118" y="112.7">PH0-IN</text>
<text x="121.8" y="109.2">PHI2</text>
<text x="132.6" y="111.3">37</text>
</g>
<g font-size="3.2" fill="#00f">
<text x="61.5" y="137.8">1</text>
<text x="81.1" y="137.8">2</text>
<text x="193.8" y="134.2">1</text>
<text x="193.8" y="137.8">2</text>
<text x="198.3" y="135.6">I/CLK</text>
<text x="211.4" y="135.6">VCC</text>
<text x="220.5" y="137.8">23</text>
<text x="220.5" y="134.2">24</text>
<text x="61.5" y="141.3">3</text>
<text x="66" y="139.2">1</text>
<text x="66" y="142.7">3</text>
<text x="76.7" y="139.2">2</text>
<text x="76.7" y="142.7">4</text>
<text x="81.1" y="141.3">4</text>
<text x="193.8" y="141.3">3</text>
<text x="198.3" y="139.2">I</text>
<text x="198.3" y="142.7">I</text>
<text x="208.8" y="142.7">I/O/Q</text>
<text x="208.8" y="139.2">I/O/Q</text>
<text x="220.5" y="141.3">22</text>
<text x="276.5" y="143.1">1</text>
<text x="61.5" y="144.8">5</text>
<text x="61.5" y="148.3">7</text>
<text x="66" y="146.2">5</text>
<text x="66" y="149.8">7</text>
<text x="76.7" y="146.2">6</text>
<text x="76.7" y="149.8">8</text>
<text x="81.1" y="144.8">6</text>
<text x="81.1" y="148.3">8</text>
<text x="193.8" y="144.8">4</text>
<text x="193.8" y="148.3">5</text>
<text x="198.3" y="146.2">I</text>
<text x="198.3" y="149.8">I</text>
<text x="208.8" y="149.8">I/O/Q</text>
<text x="208.8" y="146.2">I/O/Q</text>
<text x="220.5" y="148.3">20</text>
<text x="220.5" y="144.8">21</text>
<text x="276.5" y="146.6">2</text>
<text x="280" y="144.8">1A</text>
<text x="280" y="148.3">1B</text>
<text x="294.1" y="148.3">2D</text>
<text x="300" y="146.6">13</text>
<text x="59.5" y="155.4">11</text>
<text x="61.5" y="151.9">9</text>
<text x="66" y="153.3">9</text>
<text x="74.6" y="153.3">10</text>
<text x="81.1" y="151.9">10</text>
<text x="81.1" y="155.4">12</text>
<text x="145.7" y="151.5" transform="rotate(-90 145.7 151.5)">1</text>
<text x="152.8" y="151.5" transform="rotate(-90 152.8 151.5)">2</text>
<text x="193.8" y="151.9">6</text>
<text x="193.8" y="155.4">7</text>
<text x="198.3" y="153.3">I</text>
<text x="208.8" y="153.3">I/O/Q</text>
<text x="220.5" y="155.4">18</text>
<text x="220.5" y="151.9">19</text>
<text x="276.5" y="150.1">3</text>
<text x="276.5" y="153.6">4</text>
<text x="280" y="151.9">NC/2</text>
<text x="280" y="155.4">1C</text>
<text x="294" y="155.4">NC</text>
<text x="294.3" y="151.9">2C</text>
<text x="300" y="153.6">11</text>
<text x="300" y="150.1">12</text>
<text x="59.5" y="158.9">13</text>
<text x="66" y="156.8">11</text>
<text x="66" y="160.3">13</text>
<text x="74.6" y="156.8">12</text>
<text x="74.6" y="160.3">14</text>
<text x="81.1" y="158.9">14</text>
<text x="155.9" y="158.5">CLK</text>
<text x="193.8" y="158.9">8</text>
<text x="198.3" y="156.8">I</text>
<text x="198.3" y="160.3">I</text>
<text x="208.8" y="160.3">I/O/Q</text>
<text x="208.8" y="156.8">I/O/Q</text>
<text x="220.5" y="158.9">17</text>
<text x="276.5" y="157.2">5</text>
<text x="276.5" y="160.7">6</text>
<text x="280" y="158.9">1D</text>
<text x="294.4" y="158.9">2B</text>
<text x="300" y="160.7">9</text>
<text x="300" y="157.2">10</text>
<text x="59.5" y="162.5">15</text>
<text x="59.5" y="166">17</text>
<text x="66" y="163.9">15</text>
<text x="66" y="167.4">17</text>
<text x="74.6" y="163.9">16</text>
<text x="74.6" y="167.4">18</text>
<text x="81.1" y="162.5">16</text>
<text x="81.1" y="166">18</text>
<text x="191.8" y="166">10</text>
<text x="193.8" y="162.5">9</text>
<text x="198.3" y="163.9">I</text>
<text x="198.3" y="167.4">I</text>
<text x="208.8" y="167.4">I/O/Q</text>
<text x="208.8" y="163.9">I/O/Q</text>
<text x="220.5" y="166">15</text>
<text x="220.5" y="162.5">16</text>
<text x="280" y="162.5">1Y</text>
<text x="294.4" y="162.5">2A</text>
<text x="294.6" y="166">2Y</text>
<text x="300" y="164.2">8</text>
<text x="59.5" y="169.5">19</text>
<text x="59.5" y="173">21</text>
<text x="66" y="170.9">19</text>
<text x="74.6" y="170.9">20</text>
<text x="81.1" y="169.5">20</text>
<text x="81.1" y="173">22</text>
<text x="191.8" y="169.5">11</text>
<text x="191.8" y="173">12</text>
<text x="198.3" y="170.9">I</text>
<text x="208.8" y="170.9">I/O/Q</text>
<text x="220.5" y="173">13</text>
<text x="220.5" y="169.5">14</text>
<text x="59.5" y="176.6">23</text>
<text x="66" y="174.4">21</text>
<text x="66" y="178">23</text>
<text x="74.6" y="174.4">22</text>
<text x="74.6" y="178">24</text>
<text x="81.1" y="176.6">24</text>
<text x="198.3" y="174.4">GND</text>
<text x="216.7" y="174.4">I</text>
<text x="59.5" y="180.1">25</text>
<text x="59.5" y="183.6">27</text>
<text x="66" y="181.5">25</text>
<text x="66" y="185">27</text>
<text x="74.6" y="181.5">26</text>
<text x="74.6" y="185">28</text>
<text x="81.1" y="180.1">26</text>
<text x="81.1" y="183.6">28</text>
<text x="59.5" y="187.1">29</text>
<text x="59.5" y="190.7">31</text>
<text x="66" y="188.6">29</text>
<text x="74.6" y="188.6">30</text>
<text x="81.1" y="187.1">30</text>
<text x="81.1" y="190.7">32</text>
<text x="66" y="192.1">31</text>
<text x="74.6" y="192.1">32</text>
<text x="91.4" y="230.9">RST</text>
<text x="100.9" y="229.5">1</text>
<text x="86.2" y="243.6">2</text>
<text x="102.3" y="243.6">1</text>
<text x="86.2" y="254.2">4</text>
<text x="102.3" y="254.2">3</text>
</g>
<g font-size="3.2" fill="#f00">
<text x="300" y="143.1">14</text>
<text x="292" y="144.8">VCC</text>
<text x="91.1" y="223.8">VCC</text>
<text x="100.9" y="222.4">2</text>
</g>
<g font-size="2.5" fill="#00f">
<text x="88.9" y="29.7">A0</text>
<text x="141.8" y="29.6">D0</text>
<text x="175.3" y="27.9">A0</text>
<text x="238.8" y="27.9">D0</text>
<text x="267" y="29.7">A0</text>
<text x="312.9" y="29.6">D0</text>
<text x="88.9" y="33.2">A1</text>
<text x="141.8" y="33.2">D1</text>
<text x="175.3" y="35">A2</text>
<text x="175.3" y="31.5">A1</text>
<text x="238.8" y="34.9">D2</text>
<text x="238.8" y="31.4">D1</text>
<text x="267" y="33.2">A1</text>
<text x="312.9" y="33.2">D1</text>
<text x="88.9" y="40.3">A3</text>
<text x="88.9" y="36.8">A2</text>
<text x="141.8" y="40.2">D3</text>
<text x="141.8" y="36.7">D2</text>
<text x="175.3" y="38.5">A3</text>
<text x="238.8" y="42">D4</text>
<text x="238.8" y="38.5">D3</text>
<text x="267" y="40.3">A3</text>
<text x="267" y="36.8">A2</text>
<text x="312.9" y="40.2">D3</text>
<text x="312.9" y="36.7">D2</text>
<text x="88.9" y="47.3">A5</text>
<text x="88.9" y="43.8">A4</text>
<text x="141.8" y="47.3">D5</text>
<text x="141.8" y="43.8">D4</text>
<text x="175.3" y="45.6">A5</text>
<text x="175.3" y="42.1">A4</text>
<text x="238.8" y="45.5">D5</text>
<text x="267" y="47.3">A5</text>
<text x="267" y="43.8">A4</text>
<text x="312.9" y="47.3">D5</text>
<text x="312.9" y="43.8">D4</text>
<text x="88.9" y="50.9">A6</text>
<text x="141.8" y="50.8">D6</text>
<text x="175.3" y="52.6">A7</text>
<text x="175.3" y="49.1">A6</text>
<text x="238.8" y="52.6">D7</text>
<text x="238.8" y="49.1">D6</text>
<text x="267" y="50.9">A6</text>
<text x="312.9" y="50.8">D6</text>
<text x="88.9" y="57.9">A8</text>
<text x="88.9" y="54.4">A7</text>
<text x="141.8" y="54.3">D7</text>
<text x="175.3" y="59.7">A9</text>
<text x="175.3" y="56.2">A8</text>
<text x="267" y="57.9">A8</text>
<text x="267" y="54.4">A7</text>
<text x="312.9" y="54.3">D7</text>
<text x="312.9" y="59.6">OE</text>
<text x="88.9" y="65">A10</text>
<text x="88.9" y="61.5">A9</text>
<text x="175.3" y="63.2">A10</text>
<text x="267" y="65">A10</text>
<text x="267" y="61.5">A9</text>
<text x="312.9" y="63.1">WE</text>
<text x="88.9" y="68.5">A11</text>
<text x="175.3" y="70.3">A12</text>
<text x="175.3" y="66.7">A11</text>
<text x="267" y="68.5">A11</text>
<text x="312.9" y="68.5">RAM_CS</text>
<text x="88.9" y="75.6">A13</text>
<text x="88.9" y="72">A12</text>
<text x="175.3" y="77.3">A14</text>
<text x="175.3" y="73.8">A13</text>
<text x="267" y="75.6">A13</text>
<text x="267" y="72">A12</text>
<text x="88.9" y="82.6">A15</text>
<text x="88.9" y="79.1">A14</text>
<text x="267" y="79.1">A14</text>
<text x="175.3" y="87.8">OE</text>
<text x="175.3" y="91.4">ROM_CS</text>
<text x="87.1" y="96.7">Reset</text>
<text x="87.1" y="103.8">IRQ_MP</text>
<text x="87.1" y="107.3">RW</text>
<text x="141.8" y="107.3">PHI2</text>
<text x="141.8" y="110.8">CLK</text>
<text x="53.6" y="137.3">A0</text>
<text x="90.7" y="137.2">D0</text>
<text x="185.9" y="133.8">PHI2</text>
<text x="185.9" y="137.2">RW</text>
<text x="230" y="137.2">WE</text>
<text x="53.6" y="140.8">A1</text>
<text x="90.7" y="140.8">D1</text>
<text x="185.9" y="140.8">A15</text>
<text x="230" y="140.8">OE</text>
<text x="53.6" y="144.4">A2</text>
<text x="53.6" y="147.9">A3</text>
<text x="90.7" y="144.3">D2</text>
<text x="90.7" y="147.8">D3</text>
<text x="185.9" y="144.3">A14</text>
<text x="185.9" y="147.8">A13</text>
<text x="230" y="147.9">XPN_CS</text>
<text x="230.2" y="144.3">ROM_CS</text>
<text x="307.6" y="149.7">IRQ_ACIA</text>
<text x="307.6" y="146.1">IRQ_XPN</text>
<text x="53.6" y="151.4">A4</text>
<text x="53.6" y="154.9">A5</text>
<text x="90.7" y="151.4">D4</text>
<text x="90.7" y="154.9">D5</text>
<text x="185.9" y="151.3">A12</text>
<text x="185.9" y="154.9">A11</text>
<text x="230" y="151.4">ACIA_CS</text>
<text x="230" y="154.9">VIA2_CS</text>
<text x="53.6" y="158.5">A6</text>
<text x="53.6" y="162">A7</text>
<text x="90.7" y="158.4">D6</text>
<text x="90.7" y="161.9">D7</text>
<text x="185.9" y="158.4">A10</text>
<text x="185.9" y="161.9">A9</text>
<text x="230" y="158.5">VIA1_CS</text>
<text x="230" y="162">RAM_CS</text>
<text x="307.6" y="160.2">IRQ_VIA1</text>
<text x="307.6" y="156.7">IRQ_VIA2</text>
<text x="53.6" y="165.5">A8</text>
<text x="90.7" y="165.5">PHI2</text>
<text x="185.9" y="165.5">A8</text>
<text x="230" y="165.5">A4</text>
<text x="307.6" y="163.8">IRQ_MP</text>
<text x="53.6" y="169.1">A9</text>
<text x="53.6" y="172.6">A10</text>
<text x="90.7" y="169">RW</text>
<text x="90.7" y="172.5">Reset</text>
<text x="185.9" y="169">A7</text>
<text x="230" y="172.5">A6</text>
<text x="230" y="169">A5</text>
<text x="53.6" y="176.1">A11</text>
<text x="53.6" y="179.6">A12</text>
<text x="90.7" y="176.1">XPN_CS</text>
<text x="90.7" y="179.6">IRQ_XPN</text>
<text x="53.6" y="183.2">A13</text>
<text x="53.6" y="186.7">A14</text>
<text x="53.6" y="190.2">A15</text>
</g>
<g font-size="2.5" fill="#840000">
<text x="290.7" y="28.5" transform="rotate(-90 290.7 28.5)">28</text>
<text x="273.8" y="33.7">9</text>
<text x="273.8" y="30.2">10</text>
<text x="278.3" y="35.2">A1</text>
<text x="278.3" y="31.7">A0</text>
<text x="292.2" y="33.5" transform="rotate(-90 292.2 33.5)">VCC</text>
<text x="300.3" y="31.7">D0</text>
<text x="300.3" y="35.2">D1</text>
<text x="305.2" y="30.2">11</text>
<text x="305.2" y="33.7">12</text>
<text x="273.8" y="40.7">7</text>
<text x="273.8" y="37.2">8</text>
<text x="278.3" y="38.8">A2</text>
<text x="300.3" y="38.8">D2</text>
<text x="305.2" y="37.2">13</text>
<text x="305.2" y="40.7">15</text>
<text x="273.8" y="47.8">5</text>
<text x="273.8" y="44.3">6</text>
<text x="278.3" y="45.8">A4</text>
<text x="278.3" y="42.3">A3</text>
<text x="300.3" y="42.3">D3</text>
<text x="300.3" y="45.8">D4</text>
<text x="305.2" y="44.3">16</text>
<text x="305.2" y="47.8">17</text>
<text x="273.8" y="51.3">4</text>
<text x="278.3" y="52.9">A6</text>
<text x="278.3" y="49.4">A5</text>
<text x="300.3" y="49.4">D5</text>
<text x="300.3" y="52.9">D6</text>
<text x="305.2" y="51.3">18</text>
<text x="273.8" y="54.9">3</text>
<text x="273.8" y="58.4">25</text>
<text x="278.3" y="56.4">A7</text>
<text x="278.3" y="59.9">A8</text>
<text x="300.3" y="56.4">D7</text>
<text x="305.2" y="54.9">19</text>
<text x="273.8" y="65.4">21</text>
<text x="273.8" y="61.9">24</text>
<text x="278.3" y="63.5">A9</text>
<text x="299.7" y="65.2">WE</text>
<text x="300.2" y="61.7">OE</text>
<text x="305.2" y="60.1">22</text>
<text x="305.2" y="63.7">27</text>
<text x="273.8" y="69">23</text>
<text x="278.3" y="67">A10</text>
<text x="278.3" y="70.5">A11</text>
<text x="300.3" y="70.5">CS</text>
<text x="305.2" y="69">20</text>
<text x="273.8" y="72.5">2</text>
<text x="273.8" y="76">26</text>
<text x="278.3" y="74">A12</text>
<text x="278.3" y="77.6">A13</text>
<text x="273.8" y="79.6">1</text>
<text x="278.3" y="81.1">A14</text>
<text x="292.2" y="82" transform="rotate(-90 292.2 82)">GND</text>
<text x="290.7" y="85" transform="rotate(-90 290.7 85)">14</text>
</g>
</svg>
